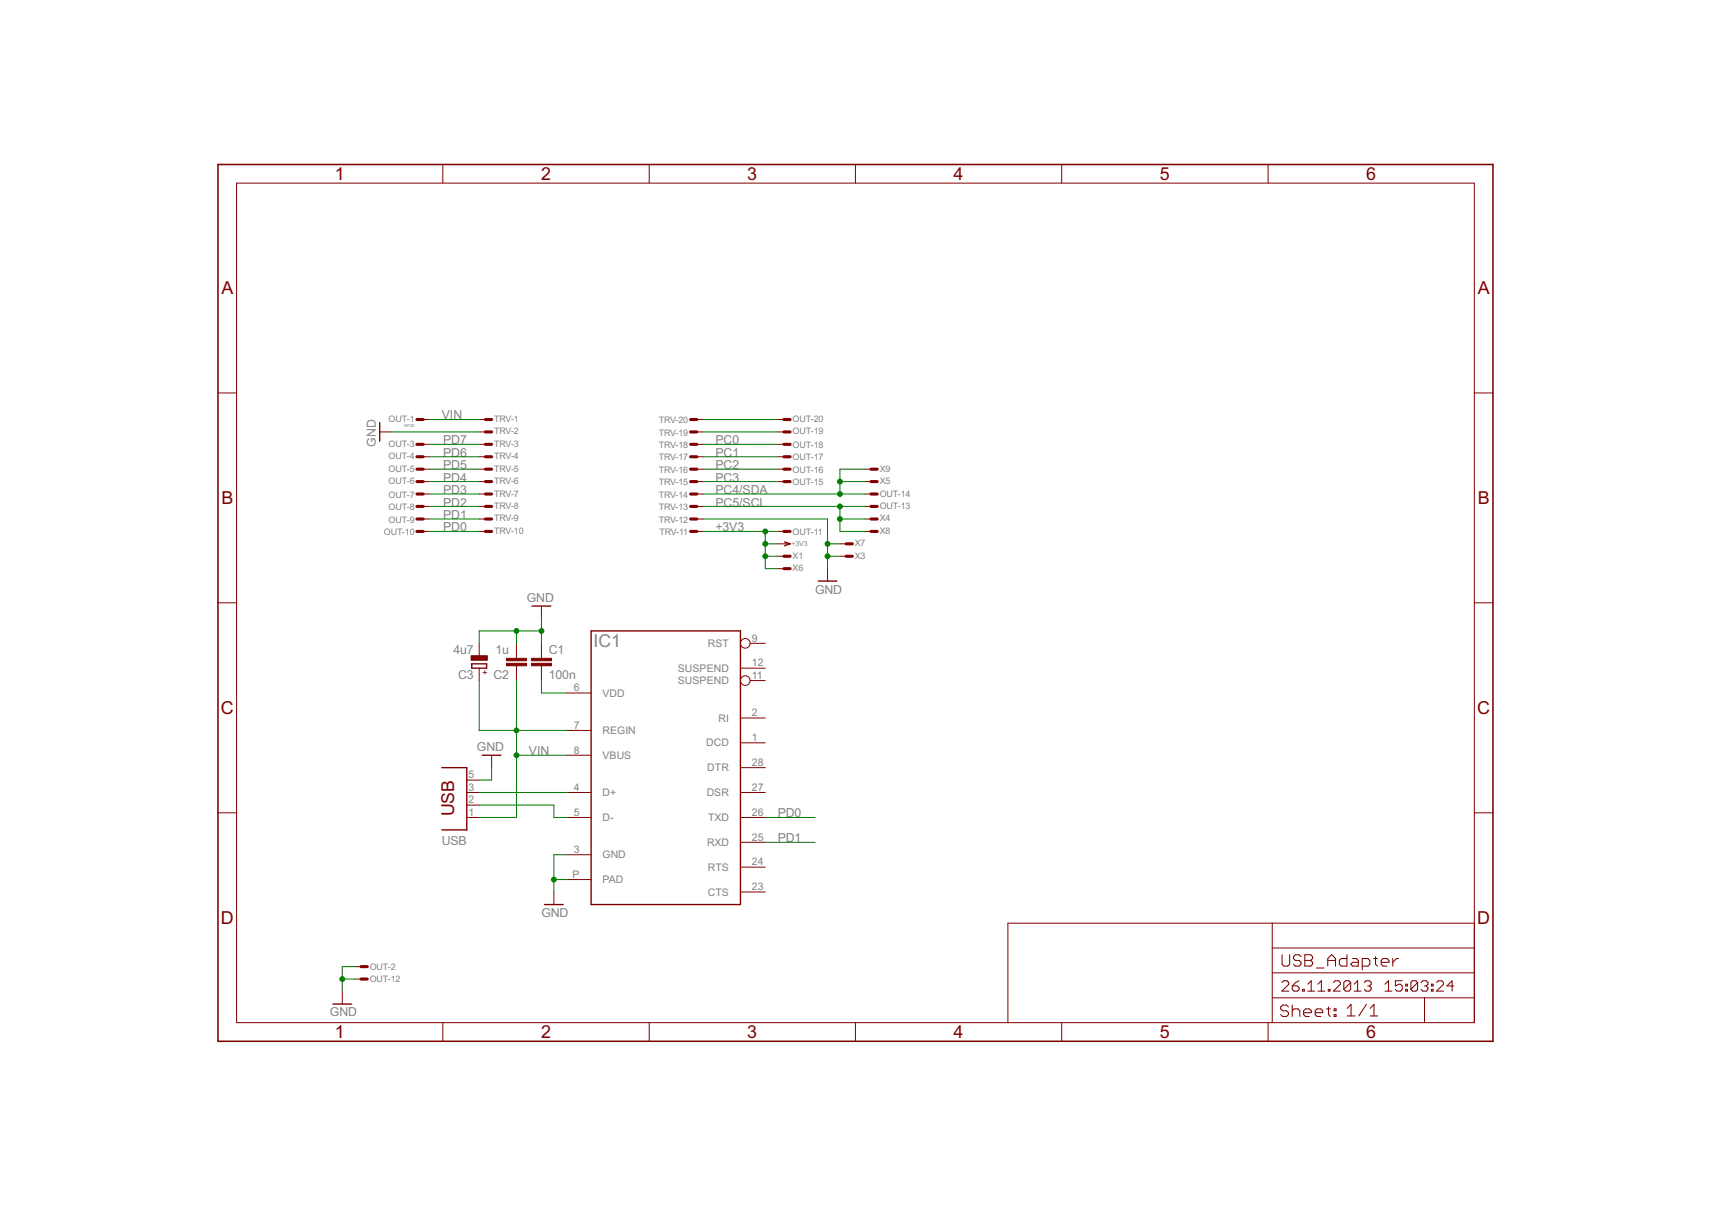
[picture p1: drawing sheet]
<svg xmlns="http://www.w3.org/2000/svg" width="210mm" height="148mm" viewBox="0 0 210 148" stroke-linecap="round" stroke-linejoin="round" font-family="sans-serif">
<g fill="none" stroke="#800000" stroke-width=".12">
<path d="M29 22.5h152v103h-152zM54.4 20.2v2.3M79.7 20.2v2.3M105 20.2v2.3M130.3 20.2v2.3M155.7 20.2v2.3M26.8 48.2h2.2M46.6 53h1.5M51.2 51.5h1.5M51.2 59.1h1.5M51.2 57.6h1.5M51.2 56.1h1.5"/>
<path d="M51.2 54.5h1.5M58.8 51.5h1.5M58.8 59.1h1.5M58.8 57.6h1.5M58.8 56.1h1.5M58.8 54.5h1.5M58.8 53h1.5M84.8 51.5h1.5M84.8 59.1h1.5M84.8 57.6h1.5M84.8 56.1h1.5M84.8 54.5h1.5"/>
<path d="M84.8 53h1.5M95.5 51.5h1.5M95.5 59.1h1.5M95.5 57.6h1.5M95.5 56.1h1.5M95.5 54.5h1.5M95.5 53h1.5M106.2 59.1h1.5M106.2 57.6h1.5M181 48.2h2.3M26.8 74h2.2M51.2 60.6h1.5"/>
<path d="M51.2 62.2h1.5M51.2 63.7h1.5M51.2 65.2h1.5M58.8 60.6h1.5M58.8 62.2h1.5M58.8 63.7h1.5M58.8 65.2h1.5M58.8 79v1.5M63.4 79v1.8M66.5 74.4v1.5M66.5 79v1.8M84.8 60.6h1.5"/>
<path d="M84.8 62.2h1.5M84.8 63.7h1.5M84.8 65.2h1.5M92.1 79h1.8M95.5 65.2h1.5M95.5 66.8h1.5M95.5 68.3h1.5M95.5 69.8h1.5M101.6 69.8v1.5M103.1 66.8h1.5M103.1 68.3h1.5M106.2 60.6h1.5"/>
<path d="M106.2 62.2h1.5M106.2 63.7h1.5M106.2 65.2h1.5M181 74h2.3M26.8 99.8h2.2M57.3 97.3h1.5M57.3 98.8h1.5M57.3 95.8h1.5M58.8 82v1.5M60.3 92.7v1.5M63.4 81.7v1.8M66.5 81.7v1.8"/>
<path d="M69.5 97.3h3.1M69.5 85.1h3.1M69.5 89.7h3.1M69.5 92.7h3.1M90.9 91.2h3M90.9 88.1h3M90.9 97.3h3M90.9 82h3M90.9 94.2h3M92.1 83.5h1.8M181 99.8h2.3M43.6 118.7h1.5"/>
<path d="M57.3 100.4h1.5M68 109.5v1.5M69.5 104.9h3.1M69.5 100.4h3.1M69.5 108h3.1M90.9 100.4h3M90.9 109.5h3M90.9 106.4h3M90.9 103.4h3M156.2 113.3v12.2M156.2 119.4h24.8M156.2 116.4h24.8"/>
<path d="M181 113.3h-57.3v12.2M42 121.7v1.6M43.6 120.2h1.5M54.4 125.5v2.3M79.7 125.5v2.3M105 125.5v2.3M130.3 125.5v2.3M155.7 125.5v2.3M156.2 122.5h24.8M174.9 122.5v3"/>
<circle cx="91.5" cy="79" r=".59"/>
<circle cx="91.5" cy="83.5" r=".59"/>
</g>
<g fill="none" stroke="#800000" stroke-width=".13">
<path d="M157.4 117.2v1.2l.2 .2h.5l.2-.2v-1.2M159.7 117.4l-.2-.2h-.5l-.2 .2v.3l.2 .2h.5l.2 .2v.3l-.2 .2h-.5l-.2-.2M160.2 117.2h.7l.2 .2v.3l-.2 .2 .2 .2v.3l-.2 .2h-.7zM160.2 117.9h.7M161.6 118.8h.9M163 117.9h.9M163 118.6v-.9l.4-.5 .5 .5v.9M165.3 117.2v1.4h-.7l-.2-.2v-.5l.2-.2h.7M166 117.7h.5l.2 .2v.7h-.7l-.2-.2 .2-.3h.7M167.2 118.6h.7l.2-.2v-.5l-.2-.2h-.7v1.4M168.6 117.7h.5M168.8 117.4v1l.3 .2"/>
<path d="M169.5 118.1h1v-.2l-.3-.2h-.4l-.3 .2v.5l.3 .2h.4M171 117.7v.9M171.7 117.7h-.3l-.4 .4M157.4 120.6l.2-.2h.4l.2 .2v.2l-.8 .9h.8M158.2 123.6l-.3-.2h-.5l-.2 .2v.2l.2 .3h.5l.3 .2v.2l-.3 .3h-.5l-.2-.3M158.6 121h.7l.2 .2v.3l-.2 .2h-.5l-.2-.2zM158.6 123.4v1.4M158.6 124.1l.3-.3h.4l.3 .3v.7M159.5 120.4l-.5 .2-.4 .4M159.9 121.5h.2v.2h-.2zM160 124.3h1v-.2l-.3-.3h-.4l-.3 .3v.4l.3 .3h.4M160.5 121.7h.9"/>
<path d="M160.5 120.8l.5-.4v1.3M161.4 124.3h1v-.2l-.3-.3h-.4l-.3 .3v.4l.3 .3h.4M161.8 121.7h.8M161.8 120.8l.4-.4v1.3M162.8 123.8h.5M163 121.5h.3v.2h-.3zM163.1 123.6v.9l.2 .3M163.7 120.6l.2-.2h.4l.2 .2v.2l-.8 .9h.8M163.8 123.8h.2v.3h-.2zM163.8 124.5h.2v.3h-.2zM165.4 123.8l.4-.5v1.4M165.4 124.7h.9"/>
<path d="M165.8 120.6v.9l-.2 .2h-.4l-.2-.2M165.8 120.6l-.2-.2h-.4l-.2 .2v.9M165.8 120.6l-.8 .9M166.2 121.7h.9M166.2 120.8l.4-.4v1.3M167.5 120.6l.2-.2h.4l.2 .2v.2l-.2 .2M167.7 123.3l-.9 1.4M167.9 121h.2M168.1 121l.2 .2v.3l-.2 .2h-.4l-.2-.2M168.2 124.7h.9M168.2 123.8l.5-.5v1.4M170 121.7h.9"/>
<path d="M170 120.8l.4-.4v1.3M172.1 120.4h-.8v.6l.4-.2h.2l.2 .2v.5l-.2 .2h-.4l-.2-.2M172.6 121.5h.2v.2h-.2zM172.6 120.8h.2v.2h-.2zM174 120.6v.9l-.2 .2h-.4l-.2-.2M174 120.6l-.2-.2h-.4l-.2 .2v.9M174 120.6l-.8 .9M174.4 120.6l.2-.2h.5l.2 .2v.2l-.2 .2M174.9 121h.2M175.1 121l.2 .2v.3l-.2 .2h-.5l-.2-.2M175.7 121.5h.2v.2h-.2zM175.7 120.8h.2v.2h-.2z"/>
<path d="M176.3 120.6l.3-.2h.4l.2 .2v.2l-.9 .9h.9M178.5 121h-.9l.6-.6v1.3"/>
</g>
<path d="M26.8 20.2h156.5v107.6h-156.5z" fill="none" stroke="#800000" stroke-width=".19"/>
<g fill="none" stroke="#800000" stroke-width=".38">
<path d="M51.2 51.5h.7M51.2 59.1h.7M51.2 57.6h.7M51.2 56.1h.7M51.2 54.5h.7M59.6 51.5h.7M59.6 59.1h.7M59.6 57.6h.7M59.6 56.1h.7M59.6 54.5h.7M59.6 53h.7M84.8 51.5h.7"/>
<path d="M84.8 59.1h.7M84.8 57.6h.7M84.8 56.1h.7M84.8 54.5h.7M84.8 53h.7M96.2 51.5h.8M96.2 59.1h.8M96.2 57.6h.8M96.2 56.1h.8M96.2 54.5h.8M96.2 53h.8M106.9 59.1h.8"/>
<path d="M106.9 57.6h.8M51.2 60.6h.7M51.2 62.2h.7M51.2 63.7h.7M51.2 65.2h.7M59.6 60.6h.7M59.6 62.2h.7M59.6 63.7h.7M59.6 65.2h.7M84.8 60.6h.7M84.8 62.2h.7M84.8 63.7h.7"/>
<path d="M84.8 65.2h.7M96.2 65.2h.8M96.2 68.3h.8M96.2 69.8h.8M103.9 68.3h.7M103.9 66.8h.7M106.9 60.6h.8M106.9 62.2h.8M106.9 63.7h.8M106.9 65.2h.8M44.3 118.7h.8M44.3 120.2h.8"/>
</g>
<path d="M46.6 51.9v2.3M65.3 74.4h2.3M72.6 77.4h18.3v33.6h-18.3zM96.3 66.5l.7 .3-.7 .2M100.4 71.3h2.3M54.2 94.2h3.1v7.7h-3.1M57.9 81.5h1.8v.5h-1.8zM59.2 92.7h2.3M66.8 111h2.3M40.9 123.3h2.3" fill="none" stroke="#800000" stroke-width=".17"/>
<g fill="#800000" stroke="#800000" stroke-width=".12">
<path d="M65.2 81.4h2.5v.3h-2.5z"/>
<path d="M65.2 80.8h2.5v.3h-2.5z"/>
<path d="M62.2 80.8h2.4v.3h-2.4z"/>
<path d="M62.2 81.4h2.4v.3h-2.4z"/>
<path d="M57.8 80.5h2v.5h-2z"/>
</g>
<g fill="none" stroke="#008000" stroke-width=".12">
<path d="M48.1 53h10.7M52.7 54.5h6.1M52.7 56.1h6.1M52.7 57.6h6.1M52.7 59.1h6.1M52.7 51.5h6.1M86.3 53h9.2M86.3 54.5h9.2M86.3 56.1h9.2M86.3 57.6h9.2M86.3 59.1h9.2M86.3 51.5h9.2"/>
<path d="M103.1 59.1h3.1M106.2 57.6h-3.1v3M52.7 63.7h6.1M52.7 60.6h6.1M52.7 62.2h6.1M52.7 65.2h6.1M63.4 77.4v1.6M66.5 75.9v3.1M66.5 77.4h-7.7v1.6M86.3 63.7h15.3v6.1M86.3 60.6h19.9M86.3 62.2h19.9"/>
<path d="M86.3 65.2h9.2M93.9 68.3h1.6M93.9 66.8h1.6M93.9 65.2v4.6h1.6M101.6 68.3h1.5M101.6 66.8h1.5M103.1 63.7h3.1M103.1 62.2v3h3.1M58.8 98.8h9.2v1.6h1.5M58.8 83.5v6.2h10.7M58.8 97.3h10.7M60.3 94.2v1.6h-1.5"/>
<path d="M63.4 83.5v16.9h-4.6M63.4 92.7h6.1M66.5 83.5v1.6h3M43.6 118.7h-1.6v3M68 108h1.5M69.5 104.9h-1.5v4.6M93.9 103.4h6.2M93.9 100.4h6.2M42 120.2h1.6"/>
</g>
<g fill="#008000" stroke="#008000" stroke-width=".12">
<circle cx="42" cy="120.2" r=".3"/>
<circle cx="101.6" cy="68.3" r=".3"/>
<circle cx="101.6" cy="66.8" r=".3"/>
<circle cx="68" cy="108" r=".3"/>
<circle cx="66.5" cy="77.4" r=".3"/>
<circle cx="63.4" cy="77.4" r=".3"/>
<circle cx="103.1" cy="62.2" r=".3"/>
<circle cx="103.1" cy="63.7" r=".3"/>
<circle cx="103.1" cy="60.6" r=".3"/>
<circle cx="103.1" cy="59.1" r=".3"/>
<circle cx="63.4" cy="89.7" r=".3"/>
<circle cx="63.4" cy="92.7" r=".3"/>
<circle cx="93.9" cy="65.2" r=".3"/>
<circle cx="93.9" cy="66.8" r=".3"/>
<circle cx="93.9" cy="68.3" r=".3"/>
</g>
<g font-size="2.5" fill="#800000">
<text x="41.1" y="22.1">1</text>
<text x="66.4" y="22.1">2</text>
<text x="91.7" y="22.1">3</text>
<text x="117.1" y="22.1">4</text>
<text x="142.4" y="22.1">5</text>
<text x="167.7" y="22.1">6</text>
<text x="27.2" y="36.1">A</text>
<text x="181.4" y="36.1">A</text>
<text x="27.2" y="61.9">B</text>
<text x="181.4" y="61.9">B</text>
<text x="27.1" y="87.7">C</text>
<text x="181.3" y="87.7">C</text>
<text x="27.1" y="113.4">D</text>
<text x="181.3" y="113.4">D</text>
<text x="41.1" y="127.5">1</text>
<text x="66.4" y="127.5">2</text>
<text x="91.7" y="127.5">3</text>
<text x="117.1" y="127.5">4</text>
<text x="142.4" y="127.5">5</text>
<text x="167.7" y="127.5">6</text>
</g>
<text font-size="2.4" fill="#808080" x="72.9" y="79.4">IC1</text>
<text font-size="2.4" fill="#800000" x="55.8" y="100.2" transform="rotate(-90 55.8 100.2)">USB</text>
<g font-size="1.7" fill="#808080">
<text x="54.2" y="51.5">VIN</text>
<text x="46.1" y="54.8" transform="rotate(-90 46.1 54.8)">GND</text>
<text x="54.4" y="54.5">PD7</text>
<text x="54.4" y="56.1">PD6</text>
<text x="54.4" y="57.6">PD5</text>
<text x="54.4" y="59.1">PD4</text>
<text x="87.8" y="59.1">PC3</text>
<text x="87.8" y="57.6">PC2</text>
<text x="87.8" y="56.1">PC1</text>
<text x="87.8" y="54.5">PC0</text>
<text x="54.4" y="60.6">PD3</text>
<text x="54.4" y="62.2">PD2</text>
<text x="54.4" y="63.7">PD1</text>
<text x="54.4" y="65.2">PD0</text>
<text x="87.8" y="62.2">PC5/SCL</text>
<text x="87.8" y="60.6">PC4/SDA</text>
<text x="87.8" y="65.2">+3V3</text>
<text x="64.7" y="73.9">GND</text>
<text x="100" y="72.9">GND</text>
<text x="55.7" y="80.3">4u7</text>
<text x="56.2" y="83.4">C3</text>
<text x="60.6" y="83.3">C2</text>
<text x="60.8" y="80.3">1u</text>
<text x="67.4" y="83.3">100n</text>
<text x="67.4" y="80.3">C1</text>
<text x="58.6" y="92.2">GND</text>
<text x="64.9" y="92.7">VIN</text>
<text x="95.5" y="100.3">PD0</text>
<text x="54.2" y="103.7">USB</text>
<text x="95.5" y="103.4">PD1</text>
<text x="66.5" y="112.6">GND</text>
<text x="40.5" y="124.8">GND</text>
</g>
<g font-size="1.4" fill="#808080">
<text x="83.2" y="82.5">SUSPEND</text>
<text x="86.9" y="79.4">RST</text>
<text x="92.3" y="78.8">9</text>
<text x="92.3" y="83.3">11</text>
<text x="92.3" y="81.8">12</text>
<text x="70.4" y="84.9">6</text>
<text x="70.4" y="89.4">7</text>
<text x="74" y="85.5">VDD</text>
<text x="83.2" y="84">SUSPEND</text>
<text x="88.2" y="88.6">RI</text>
<text x="92.3" y="87.9">2</text>
<text x="57.5" y="95.6">5</text>
<text x="70.4" y="92.5">8</text>
<text x="74" y="90.1">REGIN</text>
<text x="74" y="93.2">VBUS</text>
<text x="86.7" y="91.6">DCD</text>
<text x="86.8" y="94.7">DTR</text>
<text x="92.3" y="91">1</text>
<text x="92.3" y="94">28</text>
<text x="57.5" y="100.1">1</text>
<text x="57.5" y="98.6">2</text>
<text x="57.5" y="97.1">3</text>
<text x="70.4" y="97.1">4</text>
<text x="70.4" y="100.1">5</text>
<text x="74" y="97.7">D+</text>
<text x="74" y="100.8">D-</text>
<text x="86.7" y="97.7">DSR</text>
<text x="86.9" y="100.8">TXD</text>
<text x="92.3" y="100.1">26</text>
<text x="92.3" y="97.1">27</text>
<text x="70.3" y="107.8">P</text>
<text x="70.4" y="104.7">3</text>
<text x="74" y="105.4">GND</text>
<text x="86.8" y="103.9">RXD</text>
<text x="86.9" y="106.9">RTS</text>
<text x="92.3" y="106.2">24</text>
<text x="92.3" y="103.2">25</text>
<text x="74" y="108.4">PAD</text>
<text x="86.9" y="110">CTS</text>
<text x="92.3" y="109.3">23</text>
</g>
<g font-size="1.2" fill="#808080">
<text x="47.7" y="51.8">OUT-1</text>
<text x="60.7" y="51.8">TRV-1</text>
<text x="60.7" y="53.3">TRV-2</text>
<text x="80.9" y="53.5">TRV-19</text>
<text x="80.9" y="51.9">TRV-20</text>
<text x="97.3" y="53.3">OUT-19</text>
<text x="97.3" y="51.8">OUT-20</text>
<text x="47.7" y="54.8">OUT-3</text>
<text x="47.7" y="56.4">OUT-4</text>
<text x="47.7" y="57.9">OUT-5</text>
<text x="47.7" y="59.4">OUT-6</text>
<text x="60.7" y="54.8">TRV-3</text>
<text x="60.7" y="56.4">TRV-4</text>
<text x="60.7" y="57.9">TRV-5</text>
<text x="60.7" y="59.4">TRV-6</text>
<text x="80.9" y="59.6">TRV-15</text>
<text x="80.9" y="58.1">TRV-16</text>
<text x="80.9" y="56.5">TRV-17</text>
<text x="80.9" y="55">TRV-18</text>
<text x="97.3" y="59.6">OUT-15</text>
<text x="97.3" y="58.1">OUT-16</text>
<text x="97.3" y="56.5">OUT-17</text>
<text x="97.3" y="55">OUT-18</text>
<text x="108" y="59.4">X5</text>
<text x="108" y="57.9">X9</text>
<text x="47.1" y="65.7">OUT-10</text>
<text x="47.7" y="61.1">OUT-7</text>
<text x="47.7" y="62.6">OUT-8</text>
<text x="47.7" y="64.2">OUT-9</text>
<text x="60.7" y="61">TRV-7</text>
<text x="60.7" y="62.5">TRV-8</text>
<text x="60.7" y="64">TRV-9</text>
<text x="60.7" y="65.5">TRV-10</text>
<text x="80.9" y="64.2">TRV-12</text>
<text x="80.9" y="62.6">TRV-13</text>
<text x="80.9" y="61.1">TRV-14</text>
<text x="80.9" y="65.7">TRV-11</text>
<text x="97.3" y="65.7">OUT-11</text>
<text x="108" y="62.5">OUT-13</text>
<text x="108" y="61">OUT-14</text>
<text x="108" y="64">X4</text>
<text x="108" y="65.5">X8</text>
<text x="97.3" y="68.6">X1</text>
<text x="97.3" y="70.1">X6</text>
<text x="104.9" y="68.6">X3</text>
<text x="104.9" y="67.1">X7</text>
<text x="45.4" y="119.1">OUT-2</text>
<text x="45.4" y="120.5">OUT-12</text>
</g>
<text font-size="1.2" fill="#800000" x="59.9" y="82.9" transform="rotate(-90 59.9 82.9)">+</text>
<text font-size="1" fill="#808080" x="97.1" y="67.1">+3V3</text>
<text font-size=".6" fill="#808080" x="49.6" y="52.4">MF20</text>
</svg>
